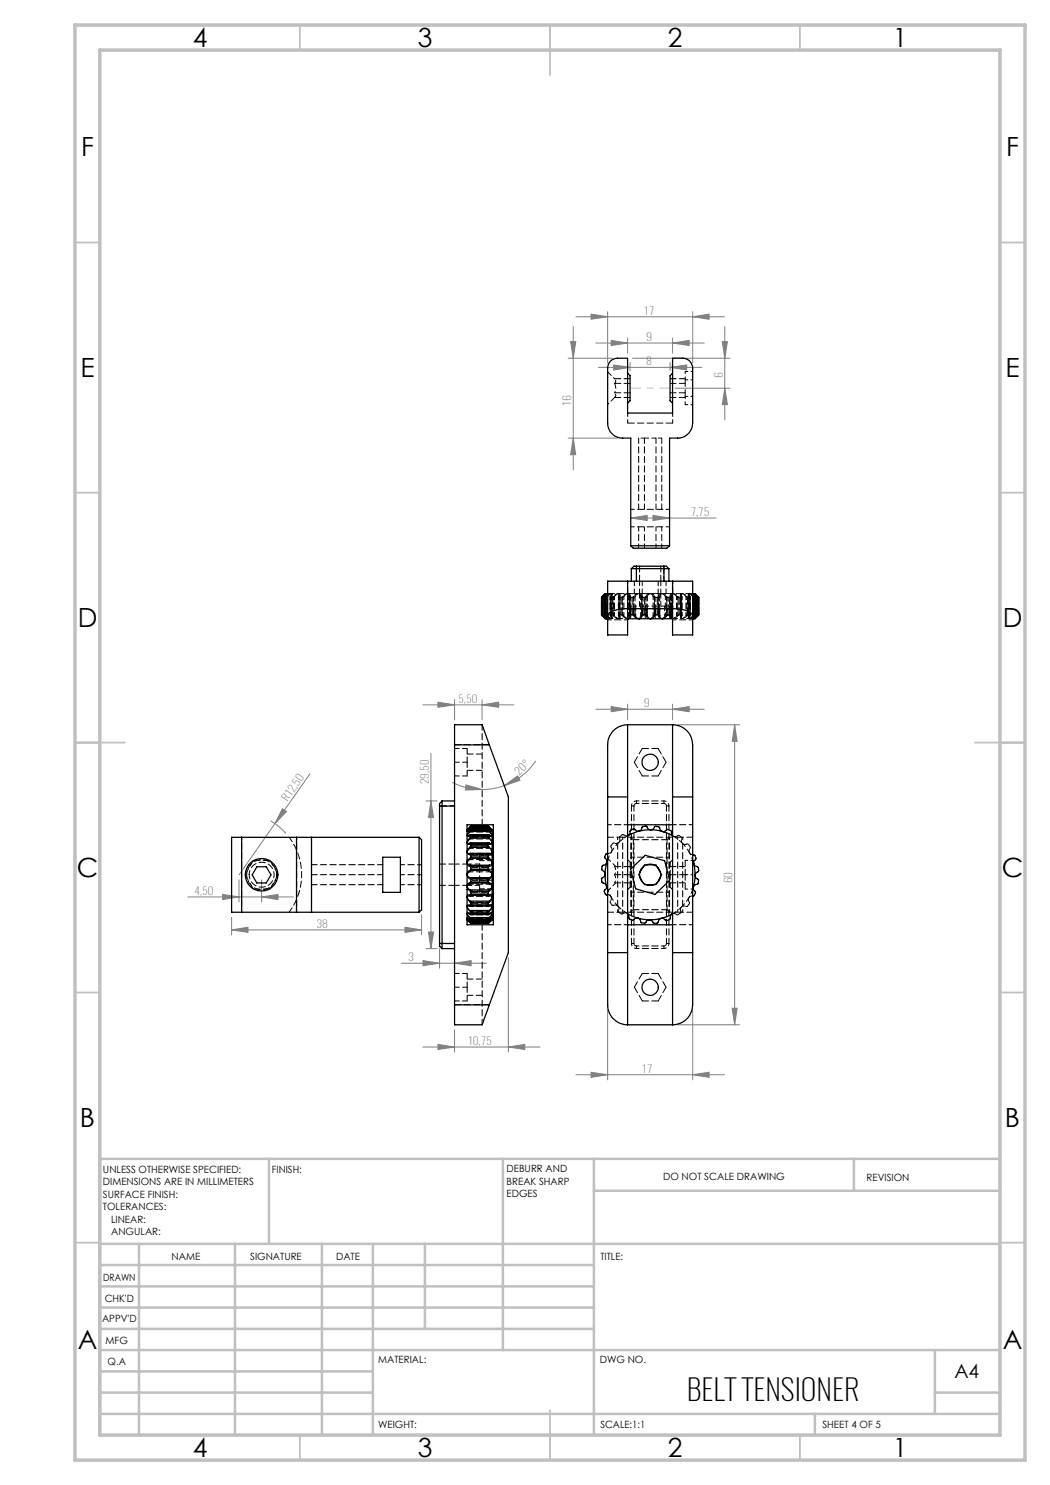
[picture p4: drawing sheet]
<svg xmlns="http://www.w3.org/2000/svg" width="210mm" height="297mm" viewBox="0 0 210 297" stroke-linecap="round" stroke-linejoin="round" font-family="sans-serif">
<g fill="none" stroke="#808080" stroke-width=".2">
<path d="M113.6 71.6h8.9M114.1 68.3h1l-.4 3.3zM114.7 65.3v28.7M115.2 63.4h29.7M118.2 62.8l3.3 .6-3.3 .4zM119.2 68.6h21.7M119.7 73.5h20.7M121.5 62.3v10.3M122.2 68.1l3.3 .5-3.3 .5zM122.7 73l3.3 .5-3.3 .5zM125.5 67.6v3M126 72.5v1.7"/>
<path d="M126.5 71.6h19.5M134 73.5l3.3-.5v1zM134 72.5v1.7M134.5 68.6l3.3-.5v1zM134.5 67.6v3M135 77.6h11M138.5 63.4l3.3-.6v1zM138.5 62.3v10.3M144.5 68.3h1l-.5 3.3zM145 77.6l.5 3.3h-1zM145 65.3v18.7M113.6 87.6h9.9"/>
<path d="M114.7 87.6l.4 3.3h-1zM126.2 103.6l3.2-.5v1zM126.2 103.6h17M130.6 103.1l3.3 .5-3.3 .5zM90.9 139.9v4.1M96.4 139.9v4.1M62 154.7l-7 10M84.6 141h18.2M86.2 150.7v39M87.6 140.4l3.3 .6-3.3 .5zM90.5 156.5a12.5 12.5 0 0 0 5.9 1.4M93.2 157l3.2 .9-3.3 .1z"/>
<path d="M96.4 141l3.3-.6v1.1zM100.9 157.1l2.6-1.9 .5 .9zM100.9 157.1a12 12 0 0 1-4.5 .8M107.1 152.2a13 13 0 0 1-6.2 4.9M119.2 141.8h21.7M122.2 141.3l3.3 .5-3.3 .5zM125.5 140.8v3.2M134.5 141.8l3.3-.5v1zM134.5 140.8v3.2M135.5 145h12.4M146.9 145l.5 3.3h-1zM146.9 145v60"/>
<path d="M37.6 179.4h21.1M44.5 178.9l3.3 .5-3.3 .5zM47.8 176v4.4M52.3 179.4l3.3-.5v1zM52.3 176v4.4M54.2 164.2a12 12 0 0 1 3 2.5M55 164.7l-7.2 10.3M56.5 161.7l.8 .6-2.3 2.4zM85.2 160.2h2.2M86.2 160.2l.5 3.3h-1zM46.3 186l3.3-.5v1zM46.3 183.5v3.5"/>
<path d="M46.3 186h38M80.3 192.6h17M81 185.5l3.3 .5-3.3 .5zM84.3 182.9v4.1M84.6 192.1l3.3 .5-3.3 .5zM85.2 189.7h2.2M85.7 186.4h1l-.5 3.3zM87.9 189.7v3.9M90.9 192.6l3.3-.5v1zM101.7 191.5v18.9M84.6 209.4h23.4M87.6 208.9l3.3 .5-3.3 .5z"/>
<path d="M90.9 205.9v4.5M101.7 209.4l3.3-.5v1zM115.2 214.9h29.7M118.2 214.5l3.3 .4-3.3 .6zM121.5 202v14M135.5 205h12.4M138.5 214.9l3.3-.4v1zM138.5 202v14M146.4 201.6h1l-.5 3.4z"/>
</g>
<path d="M126 77.6h8" fill="none" stroke="#c0c0c0" stroke-width=".2" stroke-dasharray="15.2 1.3 1.3 1.3" stroke-dashoffset="13.1"/>
<g fill="none" stroke="#c0c0c0" stroke-width=".35">
<path d="M60 5v5M110 5v10M160 5v5M15 48.5h5M200 48.5h5M15 98.5h5M200 98.5h5M15 148.5h10M195 148.5h10M15 198.5h5M200 198.5h5M15 248.5h5"/>
<path d="M200 248.5h5M60 287v5M110 282v10M160 287v5"/>
</g>
<g fill="none" stroke="#c0c0c0" stroke-width=".5">
<path d="M53.8 231.8v17M100.6 231.8v38.2M118.8 231.8v55.2M118.8 238.2h81.2M170.8 231.8v6.4M200 231.8h-180v55.2M20 248.8h180M20 257.3h98.8M20 253h98.8M27.8 248.8v38.2M47 248.8v38.2M64.4 248.8v38.2"/>
<path d="M74.6 248.8v38.2M85 248.8v17M20 265.8h98.8M20 261.5h98.8M20 278.5h54.6M20 274.3h54.6M20 270h180M187 278.5h13M187 270v12.8M20 282.8h180M163 282.8v4.2"/>
</g>
<path d="M15 5h190v287h-190zM20 10h180v277h-180z" fill="none" stroke="#c0c0c0" stroke-width=".7"/>
<g fill="#808080">
<path d="M56.5 161.7l.8 .6-2.3 2.4z"/>
<path d="M145 77.6l.5 3.3h-1zM144.5 68.3h1l-.5 3.3z"/>
<path d="M118.2 214.5l3.3 .4-3.3 .6zM138.5 214.9l3.3-.4v1zM87.6 208.9l3.3 .5-3.3 .5zM101.7 209.4l3.3-.5v1zM87.6 140.4l3.3 .6-3.3 .5zM96.4 141l3.3-.6v1.1zM84.6 192.1l3.3 .5-3.3 .5zM90.9 192.6l3.3-.5v1zM46.3 186l3.3-.5v1zM81 185.5l3.3 .5-3.3 .5zM44.5 178.9l3.3 .5-3.3 .5zM52.3 179.4l3.3-.5v1zM122.7 73l3.3 .5-3.3 .5zM134 73.5l3.3-.5v1zM126.2 103.6l3.2-.5v1zM130.6 103.1l3.3 .5-3.3 .5z"/>
<path d="M118.2 62.8l3.3 .6-3.3 .4zM138.5 63.4l3.3-.6v1z"/>
<path d="M122.2 68.1l3.3 .5-3.3 .5zM134.5 68.6l3.3-.5v1z"/>
<path d="M134.5 141.8l3.3-.5v1zM122.2 141.3l3.3 .5-3.3 .5z"/>
<path d="M93.2 157l3.2 .9-3.3 .1zM100.9 157.1l2.6-1.9 .5 .9z"/>
<path d="M146.9 145l.5 3.3h-1zM146.4 201.6h1l-.5 3.4z"/>
<path d="M86.2 160.2l.5 3.3h-1zM85.7 186.4h1l-.5 3.3zM114.1 68.3h1l-.4 3.3zM114.7 87.6l.4 3.3h-1z"/>
</g>
<g fill="none" stroke="#000" stroke-width=".25">
<path d="M125.5 74.6l.5 .5v5l-.5 .5M134.5 74.6l-.5 .5v5l.5 .5M120.3 119.5h.1M120.3 119.5v3.5M120.4 119.5v3.5M120.6 119.3l-.2 .2M120.6 119.3v3.9M121 119.5h.2M121 119.5l-.1 3.5M121 118.7l-.7 .8M121 118.7h.4M121 118.7l-.7 .8v3.5l.2 .2"/>
<path d="M121.2 119.5v3.5M121.4 118.7l-.4 .8M121.4 118.7h.1M121.4 118.7l-.8 .6M121.5 119.3l-.3 .2M121.5 119.3v3.9M121.5 116.2h4v10.8h-4zM121.5 119.2v.1M125.5 116.2h9M126.2 109.1v-21.5a4.4 4.4 0 0 1-3.6-.7 2.83 2.83 0 0 1-1.1-2.3v-11a1.93 1.93 0 0 1 2-2h2v11h9v-11h2a1.99 1.99 0 0 1 2 2v11a2.99 2.99 0 0 1-3 3h-1.6v21.5M126.2 109.1h7.7M126.2 109.1l.4 .5h6.8l.5-.5"/>
<path d="M126.3 113.7h7.5M126.3 113.7v2.5M127.3 113.2h-.5l-.5 .5M127.3 113.2h5.5M127.3 113.2v3M132.8 113.2h.5l.5 .5M132.8 113.2v3M133.8 113.7v2.5M134.5 116.2h4v10.8h-4zM138.5 119.1l.2 .2M138.5 118.7h.2M138.7 119.3l.3 .2"/>
<path d="M138.7 119.3v3.9M138.7 118.7l.5 .8M138.7 118.7l.7 .6M138.7 118.7h.3l.7 .8M139 119.5h.2M139 119.5v3.5M139.2 119.5v3.5M139.4 119.3l.3 .2M139.4 119.3v3.9M139.7 119.5h.1M139.7 119.5v3.5M120.3 123l.7 .8"/>
<path d="M120.3 123h.1M120.4 123l.2 .2M120.5 123.2l.5 .6M120.5 123.2h.1M120.6 123.2l.8 .6M121 123.8h.4M121.2 123h-.3l.5 .8M121.2 123l.3 .2M121.4 123.8h.1M121.5 123.2a3 3 0 0 1 2.9-1.4l10.1-.1a5.4 5.4 0 0 1 3.9 1.1l.1 .4M125.5 123.7l.1 .1M125.5 123.8h.1"/>
<path d="M125.6 123.8h2.2M126 121.7v1.5M126.2 123h-.1a.66 .66 0 0 1-.5 .8M126.2 123h.5M126.2 121.7v1.3M126.7 123l.3 .2M126.7 121.7v1.3M127 123.2l.3 .4 .5 .2M127 121.7v1.5M127.8 123.8h2.3M128.4 123.2l-.2 .4-.4 .2M128.4 121.7v1.5"/>
<path d="M128.6 123l-.2 .2M128.6 123h.6M128.6 121.7v1.3M129.2 123l.2 .2M129.2 121.7v1.3M129.4 123.2l.3 .4 .4 .2M129.4 121.7v1.5M130.1 123.8h2.4M130.9 123.2l-.3 .4-.5 .2M130.9 121.7v1.5M131.1 123l-.2 .2M131.1 123h.6"/>
<path d="M131.1 121.7v1.3M131.7 123l.2 .2M131.7 121.7v1.3M131.9 123.2l.2 .4 .4 .2M131.9 121.7v1.5M132.5 123.8h2M133.3 123.2l-.4 .4-.4 .2M133.3 121.7v1.5M133.6 123l-.3 .2M133.6 123h.6M133.6 121.7v1.3M134.2 123l.1 .1v.5l.2 .1"/>
<path d="M134.2 121.7v1.3M134.3 121.7v1.4M138.5 123.8h.2M138.7 123.2l-.2 .1M139 123l-.3 .2M139 123h.2M139.2 123l-.5 .8M139.4 123.2l-.7 .6M139.7 123l-.3 .2M139.7 123h.1M139.7 123l-.7 .8h-.3M90.9 149v-4h5.5l1.5 4"/>
<path d="M90.9 149v52M90.9 149h7M97.9 149l3.8 10.4v31.1l-3.8 10.5M121.5 159.4h4M125.5 145a4 4 0 0 0-4 4v52a3.9 3.9 0 0 0 4 4M125.5 145v60M125.5 145h9M134.5 145a4 4 0 0 1 4 4v52a4 4 0 0 1-4 4M134.5 159.4h4M134.5 145v60M48.3 167.5h-2v15h2M48.3 167.5v15"/>
<path d="M48.3 167.5h11M51.4 173.4h1.8l.8 1.2 .2 .4-1 1.6h-1.8l-.6-.9-.4-.7zM59.3 167.5h3M59.3 167.5v15M62.3 167.5h21.5M62.3 167.5v15M76.6 171.4h3.5v7.1h-3.5zM83.8 167.5v15M83.8 167.5l.5 .5v14l-.5 .5M87.9 161.2h3M87.9 161.2v27.5M88.4 160.2v29.5"/>
<path d="M88.4 160.2l-.5 .5v.5M88.4 160.2h2.5M93.4 174.8l.3 .6 .3 .1M93.4 174.8v2.4M93.4 172.5l.3 .5h.3M93.4 172.5v2.3M93.4 177.2l.3 .6 .3 .2M93.4 172.5v-7.5h5.3v20h-5.3v-7.8M94 174.1l-.4 .2-.2 .5M94 175.5l.2 .3M94 176.6l-.4 .1-.2 .5M94 173l.2 .2"/>
<path d="M94 171.7l-.4 .3-.2 .5M94 178l.2 .3M94 179a.45 .45 0 0 0-.6 .2 .45 .45 0 0 0 .2 .6l.4 .4M94 169.5a.75 .75 0 0 0-.4 1.1l.5 .1 .1 .1M94 167.6l-.4 .5-.2 .5 .2 .1 .5-.1 .1 .1M94 166.3l-.6 .8 .8-.2v.4M94 165.6l-.6 .6M94 174.1h3.9M94 175.5h3.9M94 176.6h3.9M94 178h3.9M94 171.7h3.9"/>
<path d="M94 173h3.9M94 169.5h3.9M94 167.6h3.9M94 166.3h3.9M94 165.6h3.9M94 179h3.8M94 170.7h3.8M94.1 168.6h3.7M94.1 166.9h3.6M94.2 175.8v.6M94.2 176.4l-.2 .2M94.2 173.2v.6"/>
<path d="M94.2 173.8l-.2 .3M94.2 178.3v.5M94.2 178.8l-.2 .2M94.2 170.8v.6M94.2 171.4l-.2 .3M94.2 168.7v.5M94.2 169.2l-.2 .3M94.2 167.3l-.2 .3M94.2 165.8l-.7 .5M94.2 165.8v.2M94.2 166l-.2 .3M94.2 165.2l-.8 .7"/>
<path d="M94.2 165.2v.1M94.2 165.3l-.2 .3M94.2 165.8h3.5M94.2 165.2h3.4M94.2 175.8h3.4M94.2 176.4h3.4M94.2 173.2h3.4M94.2 173.8h3.4M94.2 178.3h3.4M94.2 178.8h3.4M94.2 170.8h3.4M94.2 171.4h3.4"/>
<path d="M94.2 169.2h3.4M94.2 168.7h3.4M94.2 167.3h3.4M94.2 166h3.4M94.2 165.8h3.4M94.2 165.3h3.4M97.6 176.4l.3 .2M97.6 175.8v.6M97.6 173.8l.3 .3M97.6 173.2v.6M97.6 178.8l.3 .2M97.6 178.3v.5"/>
<path d="M97.6 171.4l.3 .3M97.6 170.8v.6M97.6 169.2l.3 .3M97.6 168.7v.5M97.6 167.3l.3 .3M97.6 166l.3 .3M97.6 165.8v.2M97.6 165.8l.8 .4M97.6 165.3l.3 .3M97.6 165.2v.1M97.6 165.2l.8 .7v.3M97.9 174.1l.4 .3 .1 .4"/>
<path d="M97.9 176.6l.4 .2 .1 .4M97.9 175.5l-.3 .3M97.9 173l-.3 .2M97.9 171.7l.4 .4 .1 .4M97.9 178l-.3 .3M97.9 179a.42 .42 0 0 1 .5 .3M97.9 169.5l.4 .4 .1 .5M97.9 167.6l.5 .9M97.9 166.3l.5 .8M97.9 165.6l.5 .6M98.4 174.8l-.2 .5-.3 .2M98.4 174.8v2.4"/>
<path d="M98.4 172.5l-.2 .4-.3 .1M98.4 172.5v2.3M98.4 177.2l-.2 .5-.3 .3M98.4 177.2v2.1M98.4 170.4l-.2 .3h-.4l-.2 .1M98.4 170.4v2.1M98.4 179.3l-.2 .5-.3 .4M98.4 179.3v1.9M98.4 168.5l-.2 .2-.4-.1-.2 .1M98.4 168.5v1.9M98.4 167.1l-.2 .1-.5-.3-.1 .4M98.4 167.1v1.4"/>
<path d="M98.4 166.2v.9M121 174.8l.3 2.4M121 174.8l-.3 .7a.73 .73 0 0 0-.3 .9v.1a1.04 1.04 0 0 1 .9 .7M121.3 177.2l.2 .7M121.3 177.2a1.03 1.03 0 0 1-.4 .9 .68 .68 0 0 0 .6 .9M121.4 172.5l-.4 2.3M121.4 172.5l-.6 .5a.72 .72 0 0 0-.4 1l.5 .4 .1 .4M121.5 172l-.1 .5M121.5 170.7a.74 .74 0 0 0-.5 1l.4 .4v.4M125.5 165h9M125.6 167.1l-.1 .1M125.6 167.1h-.1"/>
<path d="M126.1 173.8l2.9-2.7 3.9 1.1 1 3.9-2.9 2.8-3.9-1.1zM127.8 166.2l-2.2 .9M127.8 166.2l-.3 .1-.4-.3a.77 .77 0 0 0-1.1 .1l-.1 .7-.3 .3M127.9 175.3l.8 1.3M128.7 173.4l-.8 1.2M129.3 173h1.4M129.3 176.9h1.4M130.1 165.9l-2.3 .3M130.1 165.9l2.4 .4M130.1 165.9a1.11 1.11 0 0 0 1-.6h.5a.33 .33 0 0 1 .3 .5l.6 .5M130.1 165.9l-.4-.1-.3-.5a.84 .84 0 0 0-1 .3l-.2 .4-.4 .2M131.4 173.4l.7 1.2"/>
<path d="M132.1 175.3l-.7 1.3M132.5 166.3l2 .9M132.5 166.3h.4l.4-.3a.86 .86 0 0 1 1 .4v.5l.2 .2M138.5 172l.2 .8M138.5 171h.2a.66 .66 0 0 1 .3 1l-.2 .3-.1 .5M138.7 177.4l-.2 .5M138.7 177.4v.4l.4 .7a.76 .76 0 0 1-.6 .7M138.7 172.8l.3 2.3M138.7 172.8l.3 .3 .4 .2a.7 .7 0 0 1 0 1.1l-.3 .4-.1 .3M139 175.1l-.3 2.3M139 175.1a1.11 1.11 0 0 0 .7 .9l-.2 .8-.5 .2-.3 .4M48.3 182.5h11"/>
<path d="M59.3 182.5h3M62.3 182.5h21.5M87.9 188.7v.5l.5 .5M87.9 188.7h3M88.4 189.7h2.5M93.4 183.6l.6 .7M93.5 183.6l.7 .4M94 180.2l.2 .3M94 182.1l.2 .3M94 183.5l.2 .3M94 184.3l.2 .3M94 180.2h3.9"/>
<path d="M94 182.1h3.9M94 183.5h3.9M94 184.3h3.9M94.1 181.1h3.7M94.1 182.8h3.6M94.2 180.5v.5M94.2 181l-.1 .1-.5-.1-.2 .1 .3 .8 .3 .2M94.2 182.4v.4M94.2 182.8l-.8-.2 .6 .9M94.2 183.8v.2M94.2 184.6h.1M94.2 184h3.5"/>
<path d="M94.2 184.6h3.4M94.2 180.5h3.4M94.2 181h3.4M94.2 182.4h3.4M94.2 182.8h3.4M94.2 183.8h3.4M97.6 181l.1 .1 .6-.1 .1 .2M97.6 180.5v.5M97.6 182.4v.4M97.6 184.6h.1M97.8 184.5h.1M97.9 180.2l-.3 .3"/>
<path d="M97.9 182.1l-.3 .3M97.9 183.5l-.3 .3M97.9 184.5l-.2 .2h-3.5l-.8-.7 .8 .6M97.9 184.3l-.3 .3M98.4 181.2l-.5 .9M98.4 182.7l-.1-.1-.7 .2M98.4 181.2v1.5M98.4 182.7l-.5 .8M98.4 183.6l-.7 .4-.1-.2M98.4 182.7v.9M98.4 183.6l-.5 .7M98.4 184l-.8 .6"/>
<path d="M98.4 183.6v.4M98.4 184l-.5 .5M121.5 190.5h4M125.5 182.8l2.1 .8h-.5l-.5 .4a.77 .77 0 0 1-.8-.7zM125.5 185h9M127.6 183.6l.5 .5a.69 .69 0 0 0 .8 .5h.1a.99 .99 0 0 1 .9-.6M127.6 183.6l2.3 .4M132.2 183.7l-.3 .2-.2 .5a.7 .7 0 0 1-1.2 0l-.3-.4h-.3M132.2 183.7l-2.3 .3M134.4 182.8l-2.2 .9M134.4 182.8a1.06 1.06 0 0 0-.4 1.1l-.5 .2a.33 .33 0 0 1-.5-.2l-.5-.2h-.3M134.5 182.8h-.1"/>
<path d="M134.5 190.5h4M90.9 201v4h5.5l1.5-4M90.9 201h7M125.5 205h9"/>
<circle cx="130" cy="152.5" r="1.63"/>
<circle cx="52.3" cy="175" r="3.3"/>
<circle cx="130" cy="175" r="2.12"/>
<circle cx="130" cy="197.4" r="1.63"/>
</g>
<g fill="none" stroke="#000" stroke-width=".2" stroke-dasharray="1.3 .6" stroke-dashoffset=".8">
<path d="M137 74.3v1.7M137 76h1.5M137 79.3h1.5M137 79.3v1.6M137 74.3h1.5M137 80.9h1.5M128.5 118.7h-1.6M133.2 118.7h-1.6M59.3 167.4v15M121.5 177.9l.7 1.4M124.5 167.4v15M124.5 167.4h1.7"/>
<path d="M127.3 160.2a1 1 0 0 0-1 1M133.8 161.2a1 1 0 0 0-1-1M133.9 167.4v15M133.9 167.4h1.6M136.5 167.4v15M137 174.9h1.5M137 172.1h1.5M137 177.8h1.5M138.5 172l-.6-1.4M48.3 182.4v-15M123.5 182.4v-15M124.5 182.4h1.7"/>
<path d="M126.2 182.4v-15M126.3 188.7a1 1 0 0 0 1 1M132.8 189.7a1 1 0 0 0 1-1M133.9 182.4h1.6M135.5 182.4v-15"/>
</g>
<g fill="none" stroke="#000" stroke-width=".2" stroke-dasharray="1.3 .6" stroke-dashoffset=".4">
<path d="M131.2 87.6h-2.3M121.3 118.7l-.7 .6M125.7 118.7l.3 .2v.4M125.8 119.3l-.1-.4-.3-.2M126 119.3v2.4M127 119.3v2.4M127.7 105.4v4.2M127.8 118.7l.5 .2 .1 .4M128.1 119.3l-.2-.4-.3-.2M128.9 105.4v4.2M129.5 119.3v2.4M131.2 105.4v4.2"/>
<path d="M131.9 119.3l.2-.4 .4-.2M131.9 119.3v2.4M132.2 118.7l-.4 .2-.1 .4M132.4 105.4v4.2M134.3 119.1v4.2M134.3 119.3l.1-.4 .3-.2M134.4 118.7l-.3 .2v.4M137.9 118.7l.6 .4M139 118.7l.6 .6M120.6 123.2l.7 .5M122.3 123.7h-.8M125.4 123.7l.3-.2 .1-.3"/>
<path d="M125.8 123.3v-4.2M127.6 123.7l.4-.2 .1-.3M128.4 121.7v-2.4M130.9 121.7v-2.4M131.7 123.2l.2 .4 .3 .1M133.3 121.7v-2.4M134.1 123.2v.4l.3 .1M134.3 121.7v-2.4M138.5 123.3l-.6 .4M139.6 123.2l-.6 .5M49.8 174.9a2.5 2.5 0 0 0 3.6 2.3 2.5 2.5 0 0 0 .4-4.2 2.5 2.5 0 0 0-3.9 1.5l-.1 .4M80.1 174.9h4.2"/>
<path d="M80.1 172.9h4.2M80.1 176.9h4.2M93.4 165.9l.6-.5M93.4 170.6l.2 .3h.4M93.4 172.7l.2 .5 .4 .1M93.8 170.7h4.2M94 179.2l-.4 .1-.2 .3M94 176.8l-.4 .2-.2 .4M97.9 165.4l.5 .5M97.9 170.9h.4l.1-.3M97.9 173.3l.4-.2 .1-.4M98 179.2h-4.2"/>
<path d="M98.4 179.6l-.1-.4h-.4M98.4 177.4l-.1-.4-.4-.2M121.5 179h.4l.3 .3M121.5 178.2l1.7-1.6M122.2 179.3l1.4 1.9M122.3 170.3l-.4 .4h-.4M123.2 173.3l-1.7-1.6M123.8 168.5l-1.5 1.8M125.5 167.1l-.3 .1-.4-.2M125.5 177.9l.5-.5M126 172.4l-.5-.5M126.2 167.4l.5 .5"/>
<path d="M126.8 161.2l.1-.4 .4-.1M132.8 160.7l.3 .1 .2 .4M133.9 167.4l-.5 .5M134 177.4l.5 .5M134.5 171.9l-.5 .5M136.5 168.7l-1.8-1.5M137.8 179.6l.4-.4h.3M137.9 170.6l-1.4-1.9M138.5 170.9h-.3l-.3-.3M93.4 183.7l.6 .7M97.9 184.4l.5-.7M123.6 181.2l1.8 1.5"/>
<path d="M126.7 181.9l-.5 .5M127.3 189.2l-.4-.2-.1-.3M133.3 188.7l-.2 .3-.3 .2M133.4 181.9l.5 .5M134.5 182.7h.4l.4 .2M136.3 181.4l1.5-1.8"/>
</g>
<g fill="none" stroke="#000" stroke-width=".2" stroke-dasharray="1.3 .6" stroke-dashoffset=".3">
<path d="M121 119.3l.3-.6M122.1 119.3l.2-.5-.1-.1M122.3 118.7l.1 .2-.2 .4M123.7 119.3l.1-.5-.2-.1M123.8 118.7l.2 .2-.1 .4M126.9 118.7v-2.5M127.3 116.2v-2.5M127.9 118.7v2.5M127.9 116.2v2.5M128.5 118.7v-2.5M131.6 118.7v-2.5M132.2 118.7v-2.5"/>
<path d="M132.8 113.7v2.5M133.2 118.7v-2.5M136.1 119v4.5M136.3 119v4.5M136.3 118.7l-.2 .2 .1 .4M136.4 119.3l-.1-.5 .2-.1M137.8 118.7l-.1 .2 .2 .4M138 119.3l-.2-.5 .1-.1M121.3 123.7l-.3-.5M122.2 123.7l.1-.2-.2-.3M122.2 123.2l.2 .4-.1 .1M123.6 123.7l.2-.2-.1-.3"/>
<path d="M123.8 123.5v-4.5M123.9 123.2l.1 .4-.2 .1M124 123.5v-4.5M126.2 121.2v2.5M127.1 121.2v2.5M129.1 121.2v2.5M131 121.2v2.5M132.2 121.2v-2.5M132.9 121.2v2.5M133.9 121.2v2.5M136.2 123.2l-.1 .4 .2 .1M136.5 123.7l-.2-.2 .1-.3"/>
<path d="M137.9 123.2l-.2 .4 .1 .1M137.9 123.7l-.1-.2 .2-.3M138.5 123.7h-.6M93.4 152.4h-2.5M93.4 149.7h-2.5M93.4 155.2h-2.5M88.4 161.2h2.5M90.9 177.1h2.5M93.4 167.2l.2 .1 .4-.2M93.4 168.7l.2 .2 .4-.1M93.4 177.1h2.5M93.4 172.8h-2.5"/>
<path d="M93.7 168.7h4.5M93.7 168.9h4.5M95.9 173.8h2.5M95.9 177.8h2.5M95.9 172.1h2.5M95.9 171h2.5M95.9 176h2.5M95.9 178.9h2.5M95.9 172.8h-2.5M97.9 167.1l.4 .2 .1-.1M97.9 168.8l.4 .1 .1-.2M126.7 167.9v14"/>
<path d="M134 174.9v-2.5M134 177.4v-2.5M90.9 188.7h-2.5M93.4 197.4h-2.5M93.4 194.7h-2.5M94 184l-.5-.4M94 182.9l-.4-.2-.2 .1M94 181.3l-.4-.1-.2 .2M98.2 181h-4.5M98.2 181.2h-4.5M98.4 183.6l-.5 .4M98.4 182.8l-.1-.1-.4 .2"/>
<path d="M98.4 181.4l-.1-.2-.4 .1M133.4 181.9v-14M93.4 200.2h-2.5"/>
</g>
<g fill="none" stroke="#000" stroke-width=".2" stroke-dasharray="1.3 .6">
<path d="M126 76.7h-3.1M126 78.6h-3.1M126 75.7h-3.1M126 79.5h-3.1M120.3 119.5h.1M120.4 119.5l.2-.2M121 119.5h-.1M121 119.3l-.1 .2M121.1 119.5l.3-.2M122.1 119.3l-.1 .2M122.2 119.5h-.2M122.2 119.5h.4"/>
<path d="M122.2 119.5v-.2M122.4 119.5l.3-.2M122.9 119.3l-.3 .2M123.7 119.3l.1 .2M124 119.5h.5M124 119.5l-.1-.2M124 119.5h-.2M124.2 119.5l.3-.2M124.8 119.3l-.3 .2M125.8 119.3l.1 .2M126.2 119.5h.5M126.2 119.5l-.2-.2"/>
<path d="M126.2 119.5h-.3M126.5 119.5l.3-.2M127 119.3l-.3 .2M127.3 113.7v-.5M128.1 119.3l.2 .2M128.6 119.5h.6M128.6 119.5l-.2-.2M128.6 119.5h-.3M128.9 119.5l.3-.2M129.5 119.3l-.3 .2M130.6 119.3l.3 .2M131.2 119.5h.5"/>
<path d="M131.2 119.5l-.3-.2M131.2 119.5h-.3M131.5 119.5l.2-.2M131.6 118.7h-3.1M131.9 119.3l-.2 .2M132.8 113.7v-.5M133.1 119.3l.3 .2M133.6 119.5h.6M133.6 119.5l-.3-.2M133.6 119.5h-.2M133.9 119.5l.2-.2M134.3 119.3l-.1 .2"/>
<path d="M135.3 119.3l.3 .2M135.9 119.5l-.4-.2M135.9 119.5h.4M135.9 119.5h-.3M136.1 119.5l.1-.2M136.4 119.3l-.1 .2M137.2 119.3l.3 .2M137.7 119.5h.3M137.7 119.5l-.3-.2M137.7 119.5h-.2M137.9 119.4v-.1M138 119.3v.2"/>
<path d="M138.6 119.3l.3 .2M138.7 118.7v5M138.7 118.8l.3 .5M139 119.5h-.1M139 118.7v5M139.1 119.5l-.1-.2M139.4 119.3l.2 .2M139.7 119.5l-.1-.2M120.6 123.2l-.2-.2M120.9 123l.1 .2M120.9 123h.1M121 123.7v-5"/>
<path d="M121.3 123.7v-5M121.4 123.2l-.3-.2M121.4 123.7v-5M122 123l.1 .2M122 123h.2M122.2 123.2v-.2M122.6 123h-.4M122.6 123l.3 .2M122.7 123.2l-.3-.2M123.8 123l-.1 .2M123.8 123h.2M123.9 123.2l.1-.2"/>
<path d="M124.5 123h-.5M124.5 123l.3 .2M124.5 123.2l-.3-.2M125.9 123l-.1 .2M125.9 123h.3M126.8 123.2l-.3-.2M128.3 123l-.2 .2M128.3 123h.3M129.2 123.2l-.3-.2M130.9 123h.3M130.9 123l-.3 .2M131.7 123.2l-.2-.2"/>
<path d="M133.4 123h.2M133.4 123l-.3 .2M134.1 123.2l-.2-.2M134.7 123.7h-.2M135.5 123.2l.4-.2M135.6 123h.3M135.6 123l-.3 .2M136.2 123.2l-.1-.2M136.3 123h-.4M136.3 123l.1 .2M137.4 123.2l.3-.2M137.5 123h.2"/>
<path d="M137.5 123l-.3 .2M137.9 123.2v-.2M138 123h-.3M138 123v.2M138.9 123h.1M138.9 123l-.3 .2M139 123.2l-.3 .5M139 123.2l.1-.2M139.6 123.2l.1-.2M139.6 123l-.2 .2M90.9 148.9h7M126.9 152.4l1.6 2.8"/>
<path d="M128.5 149.7l-1.6 2.7M128.5 155.2h3.1M131.6 155.2l1.6-2.8M131.6 149.7h-3.1M133.2 152.4l-1.6-2.7M87.9 161.2h.5M93.4 166.2h5M93.4 165.9h5M93.4 166.3h5M93.5 166.3l.5-.3M94 165.6l.2-.3M94 166.4l.2-.3"/>
<path d="M94 167.8l.2-.3M94 169.7l.2-.3M94 179.2l.2-.1M94 171.9l.2-.3M94 176.8l.2-.2M94 174.4l.2-.3M94.1 167.1h-.1M94.2 165.9l-.2 .1M94.2 165.3l-.2 .1M94.2 166v.1M94.2 167.3v.2M94.2 168.9l-.2-.1"/>
<path d="M94.2 169.1v.3M94.2 171.1l-.2-.2M94.2 178.8v.3M94.2 171.4v.2M94.2 178.5l-.2-.3M94.2 176.4v.2M94.2 173.8v.3M94.2 173.5l-.2-.2M94.2 176.1l-.2-.3M97.7 165.3l.2 .3M97.7 166.1v-.1M97.7 166.1l.2 .3"/>
<path d="M97.7 167.5v-.2M97.7 167.5l.2 .3M97.7 169.4v-.3M97.7 169.4l.2 .3M97.7 179.1l.2 .1M97.7 179.1v-.3M97.7 171.6v-.2M97.7 171.6l.2 .3M97.7 176.6l.2 .3M97.7 176.6v-.2M97.7 174.1v-.3M97.7 174.1l.2 .3"/>
<path d="M97.9 165.4l-.2-.1M97.9 166l.5 .3M97.9 166l-.2-.1M97.9 167.1h-.2M97.9 168.8l-.2 .1M97.9 170.9l-.2 .2M97.9 178.2l-.2 .3M97.9 173.3l-.2 .2M97.9 175.8l-.2 .3M122.2 169.4v-.3M122.6 168.7l-.4 .4M122.6 168.7l.3-.1"/>
<path d="M123.9 167.6l.1-.3M124.5 166.9l-.5 .4M124.5 166.9l.3 .1M126 177.4v-5M126 174.9h-3.1M126 173.3h-3.1M126 176.6h-3.1M126.8 161.2h-.5M127.3 160.7v-.5M127.7 174.9l.2 .4M127.9 174.6l-.2 .3M128.7 176.6l.2 .3"/>
<path d="M128.9 172.9l-.2 .4M128.9 176.9h.4M129.3 172.9h-.4M130.8 176.9h.4M131.2 172.9h-.4M131.2 176.9l.2-.3M131.4 173.3l-.2-.4M132.1 175.3l.3-.4M132.4 174.9l-.3-.3M132.8 160.7v-.5M133.3 161.2h.5M134.7 167.2l-.2-.1"/>
<path d="M135.5 167.1h.4M136.3 167.5l-.4-.4M136.3 167.5l.1 .3M137.4 168.8l.3 .1M138 169.4l-.3-.5M138 169.4v.3M88.4 188.7h-.5M94 184l.2 .1M94 182.9h.2M94 181.3l.2-.1M94.2 184.7h.1M94.2 184.6l-.2-.2"/>
<path d="M94.2 184v.1M94.2 183.9l-.2-.3M94.2 182.8v.1M94.2 182.6l-.2-.3M94.2 181v.2M94.2 180.8l-.2-.4M97.7 184.1l.2-.1M97.7 184.1v-.1M97.7 182.9h.2M97.7 182.9v-.1M97.7 181.2l.2 .1M97.7 181.2v-.2"/>
<path d="M97.9 184.4l-.2 .2M97.9 183.6l-.2 .3M97.9 182.3l-.2 .3M97.9 180.4l-.2 .4M98.4 183.6h-5M98.4 183.9h-5M122 180.5l.4 .5M122 180.5l.1-.3M122.7 181.1l-.3-.1M123.8 182.4l.4 .4M123.8 182.4l-.1-.3M124.5 182.8h-.3"/>
<path d="M125.4 182.7h.1M125.4 182.7l.1 .1M126.3 188.7h.5M126.9 197.4l1.6 2.8M127.3 189.7v-.5M128.5 194.7l-1.6 2.7M131.6 194.7h-3.1M132.8 189.7v-.5M133.2 197.4l-1.6-2.7M133.8 188.7h-.5M135.6 182.9l.5-.3M135.6 182.9h-.3"/>
<path d="M136.2 182.3l-.1 .3M137.5 181.2l.4-.4M137.5 181.2l-.3 .1M137.9 180.4v.4M97.9 200.9h-7M128.5 200.2h3.1M131.6 200.2l1.6-2.8"/>
</g>
<g fill="none" stroke="#000" stroke-width=".2" stroke-dasharray="1.3 .6" stroke-dashoffset=".1">
<path d="M137 76.7h-3M137 78.6h-3M137 75.7h-3M137 79.5h-3M127.9 113.2v3M128.4 118.7v3M132.2 116.2v-3M137.8 118.8v4.8M122.3 123.6v-4.8M129.1 121.2h-2.9M131.7 121.7v-3M93.4 154.1h3"/>
<path d="M96.4 150.8h-3M87.9 177.1h3M90.9 172.8h-3M93.5 167.2h4.8M121.5 167.4h3M133.4 167.9h-6.7M135.5 167.4h3M137 174.9v2.9M137 172.1v2.8M137 174.9h-3M137 173.3h-3M137 176.6h-3"/>
<path d="M93.4 199.1h3M96.4 195.8h-3M98.3 182.7h-4.8M124.5 182.4h-3M126.7 181.9h6.7M138.5 182.4h-3"/>
</g>
<g fill="none" stroke="#000" stroke-width=".2" stroke-dasharray="1.3 .6" stroke-dashoffset=".6">
<path d="M125.5 84.6v-2M128.9 87.6h-1.2M132.4 87.6h-1.2M134.5 84.6v-2M120.5 119.3v3.8M121 119.3v3.9M122.1 119.3v3.9M122.9 119.3v3.9M123.7 119.3v3.9M124.8 119.3v3.9M125.8 119.3v3.8M125.8 119.3v3.9"/>
<path d="M128.1 119.3v3.9M130.6 119.3v3.9M133.1 119.3v3.9M133.9 101.9h-7.7M133.9 105.4h-7.7M134.3 119.3v3.9M135.3 119.3v3.9M136.4 119.3v3.9M137.2 119.3v3.9M138 119.3v3.9M138.6 119.3v3.9M139.1 119.3v3.9"/>
<path d="M139.4 119.3v3.9M139.6 119.3v3.9M120.5 123.2v-3.9M120.6 123.2v-3.9M121.1 123.2v-3.9M121.4 123.2v-3.9M122.2 123.2v-3.9M122.7 123.2v-3.9M123.9 123.2v-3.9M124.5 123.2v-3.9M126 123.2v-3.9M126.8 123.2v-3.9"/>
<path d="M129.2 123.2v-3.9M131.7 123.2v-3.9M132.9 121.2h-3.8M134.1 123.2v-3.9M134.1 123.1v-3.8M135.5 123.2v-3.9M136.2 123.2v-3.9M137.4 123.2v-3.9M137.9 123.2v-3.9M139 123.2v-3.9M139.6 123.2v-3.9M94 170.7h3.9"/>
<path d="M94 168.6h3.9M94 167h3.9M94 165.9h3.9M94 165.4h3.9M94 165.6h3.9M94 166.4h3.9M94 167.8h3.9M94 179.2h3.9M94 169.7h3.9M94 171.9h3.9M94 176.8h3.9M94 174.4h3.9"/>
<path d="M94 179.2h3.8M95.9 173.8v4M95.9 177.8v1.1M97.8 170.9h-3.8M97.9 179h-3.9M97.9 165.4h-3.9M97.9 166h-3.9M97.9 167.1h-3.9M97.9 168.8h-3.9M97.9 170.9h-3.9M97.9 178.2h-3.9M97.9 173.3h-3.9"/>
<path d="M97.9 175.8h-3.9M126.2 167.4h7.7M133.9 178.4h-7.7M133.9 171.4h-7.7M94 184h3.9M94 182.9h3.9M94 181.3h3.9M94 184.5h3.9M97.9 181.1h-3.9M97.9 182.8h-3.9M97.9 183.9h-3.9M97.9 184.5h-3.9"/>
<path d="M97.9 184.4h-3.9M97.9 183.6h-3.9M97.9 182.3h-3.9M97.9 180.4h-3.9M133.9 182.4h-7.7"/>
</g>
<path d="M125.5 123.7h-1.7M136.5 123.7h-1.8M122.3 170.3l-.8 1.7M122.9 174.9a1.44 1.44 0 0 0 0-1.6M122.9 176.6a1.44 1.44 0 0 0 0-1.7M137.8 179.6l.7-1.7" fill="none" stroke="#000" stroke-width=".2" stroke-dasharray="1.3 .6" stroke-dashoffset=".9"/>
<g fill="none" stroke="#000" stroke-width=".2" stroke-dasharray="1.3 .6" stroke-dashoffset=".7">
<path d="M122 119.4v3.6M122.2 119.4v3.6M123.7 119.4v3.7M123.9 119.4v3.7M134.5 116.2v5.5M123.8 123.7h-1.5M125.5 121.7v-5.5M136.2 123.1v-3.7M136.4 123.1v-3.7M137.9 123.7h-1.4M137.9 123v-3.6M138.1 123v-3.6"/>
<path d="M55.3 174.9a3 3 0 0 0-4.3-2.6 3 3 0 0 0-.5 5.1 3 3 0 0 0 4.8-2v-.5M97.7 167.1h-3.6M97.8 168.8h-3.7M127.3 160.2h5.5M127.3 160.7h5.5M94.1 181.3h3.7M94.1 183h3.6M132.8 189.7h-5.5M132.8 189.2h-5.5"/>
</g>
<g fill="none" stroke="#000" stroke-width=".2" stroke-dasharray="1.3 .6" stroke-dashoffset=".2">
<path d="M127.7 87.6v14.3M128.9 87.6v14.3M131.2 87.6v14.3M132.4 87.6v14.3M137.7 118.8v4.8M122.4 123.6v-4.8M93.4 152.4v2.8M93.4 149.7v2.7M62.3 174.9h14.3M62.3 172.9h14.3M62.3 176.9h14.3M93.6 167.3h4.7"/>
<path d="M95.9 171v2.8M96.4 164.9v-20M133.3 161.2v27.5M133.8 161.2v27.5M57.8 182.4a12.5 12.5 0 0 0 0-15M93.4 197.4v2.8M93.4 194.7v2.7M98.3 182.6h-4.7M126.3 188.7v-27.5M126.8 188.7v-27.5M96.4 204.9v-20"/>
</g>
<g fill="none" stroke="#000" stroke-width=".2" stroke-dasharray="1.3 .6" stroke-dashoffset=".5">
<path d="M122.9 79.5a.56 .56 0 0 0 0-.9M122.9 76.7a.56 .56 0 0 0 0-1M121.5 119.2l.8-.5M122.2 118.7l-.8 .6M122.9 119.3l.9-.6M123.6 118.7l-.9 .6M124.8 119.3l.4-.5 .5-.1M125.4 118.7l-.5 .2-.4 .4M126.2 119.5v2.2M127 119.3l.4-.5 .4-.1M127.6 118.7l-.5 .2-.3 .4M128.6 119.5v2.2"/>
<path d="M129.5 119.3l.3-.4 .4-.2M129.9 118.7l-.5 .2-.2 .4M130.2 118.7l.4 .2 .3 .4M130.6 119.3l-.3-.4-.4-.2M131.2 119.5v2.2M132.5 118.7l.5 .2 .3 .4M133.1 119.3l-.4-.5-.5-.1M133.6 119.5v2.2M134 119.1v4.2M134.7 118.7l.4 .2 .4 .4M135.3 119.3l-.5-.5-.4-.1M136.5 118.7l.9 .6"/>
<path d="M137.2 119.3l-.9-.6M138.6 119.3l-.8-.6M139.4 119.3l-.7-.6M121.4 123.2l.8 .5M121.5 124h4M122.3 123.7l-.8-.5M122.7 123.2l.9 .5M123.8 123.7l-.9-.5M124.5 123.2l.5 .4 .4 .1M125.5 123.7l-.7-.5M126 123.3v-4.2M126.7 121.7v-2.2"/>
<path d="M126.8 123.2l.4 .4 .4 .1M129.2 123.2l.3 .4 .4 .1M129.2 121.7v-2.2M129.9 123.7l.5-.2 .2-.3M131.7 121.7v-2.2M132.2 123.7l.5-.2 .4-.3M133.9 121.2h-1M134.2 121.7v-2.2M134.4 123.7l.5-.2 .4-.3M134.5 124h4M135.5 123.2l-.4 .4-.4 .1M136.3 123.7l.9-.5"/>
<path d="M137.4 123.2l-.9 .5M137.8 123.7l.8-.5M138.7 123.7l.7-.5M93.4 179.6l.2 .4 .4 .4M93.4 177.4l.2 .5 .4 .3M93.4 175.1l.2 .4 .4 .3M93.8 170.9h4.2M94 165.6l-.6 .7M94 166.4l-.6 .8M94 167.8l-.6 .9M94 169.7l-.4 .4-.2 .5M94 171.9l-.4 .4-.2 .4"/>
<path d="M94 174.4l-.4 .3-.2 .4M97.9 178.2l.4-.4 .1-.4M97.9 175.8l.4-.3 .1-.4M98 178.9h-4.2M98.4 166.3l-.5-.7M98.4 167.2l-.5-.8M98.4 168.7l-.5-.9M98.4 170.6l-.1-.5-.4-.4M98.4 172.7l-.1-.5-.4-.3M98.4 175.1l-.1-.5-.4-.2M121.5 164.9h4M122.2 179.3l.1 .5-.2 .4"/>
<path d="M122.2 169.4l.2 .5-.1 .4M123.8 168.5l-.5 .2-.4-.1M123.9 167.6l.1 .5-.2 .4M125.5 167.1l-1.7 1.4M134.5 164.9h4M135.5 167.1l-.4 .2-.4-.1M136.5 168.7l-.2-.5 .1-.4M137.4 168.8l-.5 .1-.4-.2M137.9 170.6l-.1-.5 .2-.4M93.4 182.8l.6 .8M93.4 181.4l.6 .9M97.9 183.6l.5-.8"/>
<path d="M97.9 182.3l.5-.9M97.9 180.4l.4-.4 .1-.4M122.7 181.1l.5-.1 .4 .2M123.6 181.2l.2 .5-.1 .4M124.5 182.8l.5-.2 .4 .1M125.5 184.9h-4M134.5 182.7l1.8-1.3M136.2 182.3l-.1-.5 .2-.4M136.3 181.4l.5-.2 .4 .1M137.9 180.4l-.2-.4 .1-.4M138.5 184.9h-4"/>
</g>
<path d="M137 76v3.3M125.5 84.6h9M121.5 118.7h5.4M133.2 118.7h5.3M49 174.9l1.7-2.8M50.7 172.1h3.3M50.7 177.8l-1.7-2.9M54 172.1l1.7 2.8M54 177.8h-3.3M55.7 174.9l-1.7 2.9" fill="none" stroke="#000" stroke-width=".2" stroke-dasharray="1.3 .6" stroke-dashoffset="-.1"/>
<g fill="none" stroke="#000" stroke-width=".2" stroke-dasharray="1.3 .6" stroke-dashoffset="-.2">
<path d="M120.4 119.5v3.5M120.9 119.5v3.5M121.1 119.5v3.5M122.2 119.5v3.5M122.4 119.5v3.5M124 119.5v3.5M124.2 119.5v3.5M126.5 119.5v3.5M128.9 119.5v3.5M131.5 119.5v3.5M133.9 119.5v3.5M135.9 119.5v3.5"/>
<path d="M136.1 119.5v3.5M137.7 119.5v3.5M137.9 119.5v3.5M139.1 119.5v3.5M139.7 119.5v3.5M120.3 123v-3.5M120.9 123v-3.5M122 123v-3.5M122.6 123v-3.5M123.8 123v-3.5M124.5 123v-3.5M125.9 123v-3.5"/>
<path d="M128.3 123v-3.5M130.9 123v-3.5M133.4 123v-3.5M135.6 123v-3.5M136.3 123v-3.5M137.5 123v-3.5M138 123v-3.5M138.9 123v-3.5M139.1 123v-3.5M139.6 123v-3.5M139.7 123v-3.5M94.2 165.3h3.5"/>
<path d="M94.2 165.9h3.5M94.2 167.1h3.5M94.2 168.9h3.5M94.2 171.1h3.5M94.2 178.5h3.5M94.2 173.5h3.5M94.2 176.1h3.5M97.7 165.3h-3.5M97.7 166.1h-3.5M97.7 167.5h-3.5M97.7 169.4h-3.5M97.7 179.1h-3.5"/>
<path d="M97.7 171.6h-3.5M97.7 176.6h-3.5M97.7 174.1h-3.5M97.7 165.9h-3.5M94.2 184.1h3.5M94.2 184.6h3.5M94.2 183.9h3.5M94.2 182.6h3.5M94.2 180.8h3.5M97.7 184.7h-3.5M97.7 184.1h-3.5M97.7 182.9h-3.5"/>
<path d="M97.7 181.2h-3.5"/>
</g>
<path d="M122.9 78.6a1.88 1.88 0 0 0 0-1.9M122.9 75.7l-1.4-1.3M121.5 80.9l1.4-1.4" fill="none" stroke="#000" stroke-width=".2" stroke-dasharray="1.3 .6" stroke-dashoffset="1"/>
<text font-size="5.8" x="137.4" y="280.2">BELT TENSIONER</text>
<g font-size="5.3">
<text x="38.5" y="9.5">4</text>
<text x="83.5" y="9.5">3</text>
<text x="133.6" y="9.5">2</text>
<text x="178.6" y="9.5">1</text>
<text x="16.2" y="31.3">F</text>
<text x="201.2" y="31.3">F</text>
<text x="16.1" y="75.5">E</text>
<text x="201.1" y="75.5">E</text>
<text x="15.5" y="125.5">D</text>
<text x="200.5" y="125.5">D</text>
<text x="15.4" y="175.5">C</text>
<text x="200.4" y="175.5">C</text>
<text x="16" y="225.5">B</text>
<text x="201" y="225.5">B</text>
<text x="15.5" y="269.8">A</text>
<text x="200.5" y="269.8">A</text>
<text x="38.5" y="291.5">4</text>
<text x="83.5" y="291.5">3</text>
<text x="133.6" y="291.5">2</text>
<text x="178.6" y="291.5">1</text>
</g>
<text font-size="3.9" x="190.9" y="275.5">A4</text>
<g font-size="2.1" fill="#808080">
<text x="128.8" y="62.9">17</text>
<text x="129.2" y="68.2">9</text>
<text x="129.2" y="73.1">8</text>
<text x="144.6" y="75.6" transform="rotate(-90 144.6 75.6)">6</text>
<text x="114.2" y="81.3" transform="rotate(-90 114.2 81.3)">16</text>
<text x="138.1" y="103.2">7,75</text>
<text x="91.7" y="140.5">5,50</text>
<text x="128.7" y="141.4">9</text>
<text x="103.8" y="155.2" transform="rotate(-43 103.8 155.2)">20°</text>
<text x="57.5" y="160.4" transform="rotate(-55 57.5 160.4)">R12,50</text>
<text x="85.8" y="156.8" transform="rotate(-90 85.8 156.8)">29,50</text>
<text x="38.9" y="179">4,50</text>
<text x="146.5" y="176.7" transform="rotate(-90 146.5 176.7)">60</text>
<text x="63.3" y="185.5">38</text>
<text x="81.7" y="192.2">3</text>
<text x="93.6" y="209">10,75</text>
<text x="128.4" y="214.5">17</text>
</g>
<g font-size="2">
<text x="20.6" y="234.6">UNLESS OTHERWISE SPECIFIED:</text>
<text x="20.6" y="237.1">DIMENSIONS ARE IN MILLIMETERS</text>
<text x="20.6" y="239.6">SURFACE FINISH:</text>
<text x="54.4" y="234.6">FINISH:</text>
<text x="101.3" y="234.5">DEBURR AND</text>
<text x="101.3" y="237">BREAK SHARP</text>
<text x="101.3" y="239.5">EDGES</text>
<text x="132.6" y="236">DO NOT SCALE DRAWING</text>
<text x="173.3" y="236.2">REVISION</text>
<text x="20.6" y="242.1">TOLERANCES:</text>
<text x="22.2" y="244.6">LINEAR:</text>
<text x="22.2" y="247.1">ANGULAR:</text>
<text x="34.3" y="252">NAME</text>
<text x="50" y="251.9">SIGNATURE</text>
<text x="67.2" y="251.9">DATE</text>
<text x="120.1" y="251.9">TITLE:</text>
<text x="20.6" y="256.1">DRAWN</text>
<text x="20.9" y="260.3">CHK'D</text>
<text x="20.4" y="264.4">APPV'D</text>
<text x="21.1" y="268.8">MFG</text>
<text x="21.5" y="273">Q.A</text>
<text x="75.6" y="272.5">MATERIAL:</text>
<text x="120" y="272.5">DWG NO.</text>
<text x="75.6" y="285.5">WEIGHT:</text>
<text x="120.1" y="285.6">SCALE:1:1</text>
<text x="164.5" y="285.6">SHEET 4 OF 5</text>
</g>
</svg>
